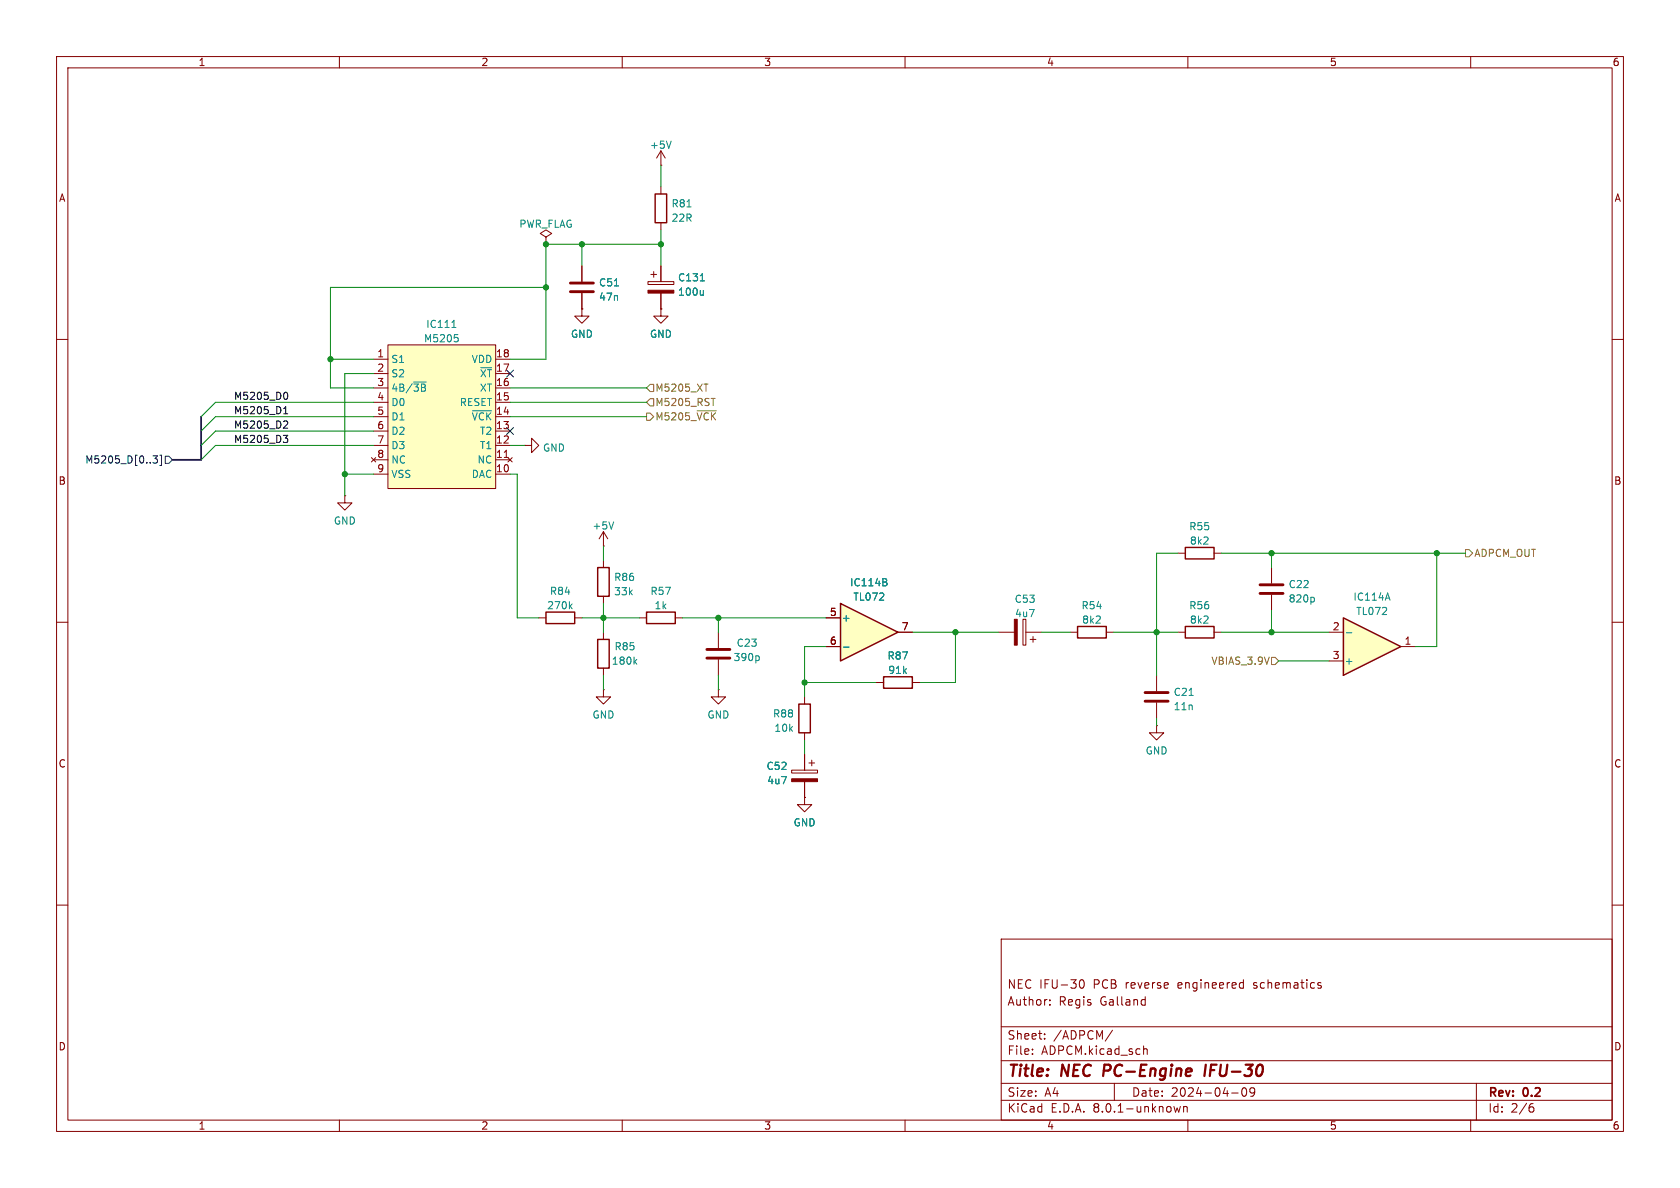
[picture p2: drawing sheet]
<svg xmlns="http://www.w3.org/2000/svg" width="297mm" height="210mm" viewBox="0 0 297 210" stroke-linecap="round" stroke-linejoin="round" font-family="sans-serif">
<g fill="none" stroke="#840000" stroke-width=".18">
<path d="M10 10h277v190h-277zM12 12h273v186h-273zM60 10v2M110 10v2M160 10v2M210 10v2M260 10v2M10 60h2M96.5 41.9l1-.6-1-.7-1 .7 1 .6v1.3M96.5 43.2h.1M285 60h2M61 87.6v1.3h1.2l-1.2 1.3-1.3-1.3h1.3"/>
<path d="M61 87.6h.1M106.7 96.5h.1M106.7 94l-.8 1.3M106.7 94v2.5M106.7 99.1v1.2M106.7 94l.7 1.3M10 110h2M95.2 109.2h1.3M101.6 109.2h1.3M106.7 105.4v1.3M127 111.8v2.8M127 116.6v2.8"/>
<path d="M285 110h2M127 121.9v1.3h-1.3l1.3 1.3 1.3-1.3h-1.3M127 121.9h.1M142.2 123.2v1.3M142.2 129.5v1.3M154.9 120.7h1.3M161.3 120.7h1.3M10 160h2M285 160h2M177 166h108v32h-108zM185.6 177.6v.1M185.6 176.8v.1"/>
<path d="M191 173.3l.2-.1a.81 .81 0 0 1 .6 .6 .81 .81 0 0 1-.3 .8l-.2 .1a.81 .81 0 0 1-.3-1.4zM202.3 176.7l.2 .1M202.5 176.2v1.5M202.5 177.6l-.2 .1M219.4 173.7l.4 .1M219.8 174.6l-.4 .1M219.8 173.2v1.5M233 174.1l.5 .2 .1 .1-.1 .2-.4 .1M233 173.8h.5M60 198v2M110 198v2M160 198v2"/>
<path d="M177 194.5h108M177 191.5h108M177 187.5h108M177 181.5h108M182.5 186.3v.1M182.5 185.5v.1M184.7 183.6v.1M184.7 182.8v.1M196.7 182.1l-1.3 2M197 191.5v3M202.2 184.9v1.5M202.2 185.5l.2-.1 .3 .1 .1 .9"/>
<path d="M207.5 195.6l.3 1 .3-.7 .3 .7 .3-1M209.2 195.6v1M209.2 195.7l.3-.1 .3 .1 .1 .9M210 198v2M217.7 193.2h1.2M219.7 192.4l.2-.1a.81 .81 0 0 1 .6 .6 .81 .81 0 0 1-.3 .8l-.2 .1a.81 .81 0 0 1-.3-1.4zM221.8 192.9l-.3 .3h-.3l-.2-.3 .1-.5 .4-.1 .2 .1a.99 .99 0 0 1-.3 1.4h-.3M260 198v2M261 191.5v6.5M270.6 195.7h.3l.3 .3-.1 .5-.5 .1M271 195.1l-.4 .1"/>
</g>
<path d="M195.3 188.2l-.3 2M213.2 188.2l-.3 2" fill="none" stroke="#840000" stroke-width=".4"/>
<path d="M96.5 108.2h5.1v2h-5.1zM105.7 100.3h2v5.1h-2zM156.2 119.6h5.1v2.1h-5.1zM141.2 124.5h2.1v5h-2.1z" fill="none" stroke="#840000" stroke-width=".25"/>
<path d="M108.5 92.3l-.4 1.2M100.8 107.1l.3 .5M101.1 106.8l-.4 .5M134 115.9l.2 .3v.3l-.2 .3" fill="none" stroke="#008484" stroke-width=".18"/>
<path d="M125 116.3h4M125 114.8h4" fill="none" stroke="#840000" stroke-width=".51"/>
<path d="M148.6 106.7l10.1 5.1-10.1 5z" fill="#ffffc2"/>
<path d="M114.3 108.2h5.1v2h-5.1zM148.6 106.7l10.1 5.1-10.1 5z" fill="none" stroke="#840000" stroke-width=".25"/>
<g fill="none" stroke="#840000" stroke-width=".18">
<path d="M102.9 54.6v1.3h1.2l-1.2 1.3-1.3-1.3h1.3M102.9 54.6h.1M102.9 47v2.8M102.9 51.8v2.8M114.6 49.8h4.5v.5h-4.5zM115.1 48.5h1M115.6 48v1M116.8 54.6v1.3h1.3l-1.3 1.3-1.2-1.3h1.2M116.8 54.6h.1M116.8 47v2.8M116.8 51.8v2.8M113 109.2h1.3"/>
<path d="M119.4 109.2h1.2M146 109.2h2.6M146 114.3h2.6M158.7 111.8h2.6M140 136.1h4.5v.6h-4.5zM142.2 133.4v2.7M142.2 138.2v2.8M143 134.9h1M143.5 134.4v1M142.2 141v1.2h-1.2l1.2 1.3 1.3-1.3h-1.3M142.2 141h.1"/>
</g>
<path d="M108.6 50.5h.7M123.8 49.7h.7M124.3 51.3v.9M124.3 52.1l-.1 .1M149.1 114.4h1M156.5 102.3l.3 .2-.3 .4 .3 .2v.3l-.2 .2" fill="none" stroke="#008484" stroke-width=".18"/>
<g fill="#840000" stroke="#840000" stroke-width=".18">
<path d="M140 137.7h4.5v.5h-4.5z"/>
<path d="M114.6 51.3h4.5v.5h-4.5z"/>
</g>
<path d="M100.8 50h4.1M100.8 51.6h4.1" fill="none" stroke="#840000" stroke-width=".51"/>
<path d="M68.6 61h19v25.4h-19z" fill="#ffffc2"/>
<g fill="none" stroke="#840000" stroke-width=".18">
<path d="M116.8 29.2h.1M116.8 26.7v2.5M116.8 33v1.3M116.8 39.4v1.2M116.8 26.7l-.7 1.2M116.8 26.7l.8 1.2M66 63.5h2.6M66 78.7h2.6M66 76.2h2.6M66 73.7h2.6M66 71.1h2.6M66 68.6h2.6"/>
<path d="M66 66h2.6M68.6 61h19v25.4h-19zM87.6 63.5h2.6M87.6 78.7h2.6M87.6 76.2h2.6M87.6 73.7h2.6M87.6 71.1h2.6M87.6 68.6h2.6M87.6 66h2.6M92.7 78.7h1.3v-1.2l1.2 1.2-1.2 1.3v-1.3M92.7 78.7h.1M65.7 80.9l.7 .8"/>
<path d="M66 83.8h2.6M66 81.3h2.6M66.4 80.9l-.7 .8M87.6 83.8h2.6M87.6 81.3h2.6M89.1 80.9h.8M89.8 80.9l.8 .8M90.6 80.9l-.8 .8M176.5 111.8h2.8M180.8 109.5h.6v4.5h-.6zM181.4 111.8h2.7M182.1 113h1"/>
<path d="M182.6 112.5v1"/>
</g>
<path d="M118.7 24.9l-.5 1.3M121.5 36.6h.7M79.9 57.9h.7M80.1 56.8l.2-.2v1.3M80.3 59.2h.6M80.8 59.6l.2 .3v.3l-.2 .2M83.5 72.6h3.4M85 65h1.9" fill="none" stroke="#008484" stroke-width=".18"/>
<path d="M115.8 34.3h2.1v5.1h-2.1z" fill="none" stroke="#840000" stroke-width=".25"/>
<path d="M179.3 109.5h.5v4.5h-.5z" fill="#840000" stroke="#840000" stroke-width=".18"/>
<path d="M237.5 109.2l10.1 5.1-10.1 5.1z" fill="#ffffc2"/>
<path d="M209.5 96.8h5.1v2h-5.1zM105.7 113h2v5.1h-2zM190.5 110.7h5.1v2.1h-5.1zM209.5 110.7h5.1v2.1h-5.1zM237.5 109.2l10.1 5.1-10.1 5.1z" fill="none" stroke="#840000" stroke-width=".25"/>
<g fill="none" stroke="#840000" stroke-width=".18">
<path d="M102.9 54.6h.1M102.9 47v2.8M102.9 51.8v2.8M116.8 54.6h.1M116.8 47v2.8M116.8 51.8v2.8M208.3 97.8h1.2M214.6 97.8h1.3M106.7 111.8v1.2M106.7 118.1v1.3M146 114.3h2.6M146 109.2h2.6"/>
<path d="M158.7 111.8h2.6M189.2 111.8h1.3M195.6 111.8h1.2M204.5 119.4v2.8M208.3 111.8h1.2M214.6 111.8h1.3M224.8 100.3v2.8M224.8 105.2v2.8M234.9 111.8h2.6M234.9 116.8h2.6M247.6 114.3h2.6M106.7 121.9v1.3h-1.3l1.3 1.3 1.2-1.3h-1.2"/>
<path d="M106.7 121.9h.1M142.2 133.4v2.7M142.2 138.2v2.8M154.9 120.7h1.3M161.3 120.7h1.3M204.5 128.3v1.2h-1.3l1.3 1.3 1.2-1.3h-1.2M204.5 128.3h.1M204.5 124.2v2.8M142.2 141h.1"/>
</g>
<path d="M108.6 50.5h.7M123.8 49.7h.7M124.3 51.3v.9M124.3 52.1l-.1 .1M112.2 116.9l.4 .5M112.6 116.6l-.5 .5M149.1 114.4h1M156.5 102.3l.3 .2-.3 .4 .3 .2v.3l-.2 .2M232.1 105.6l.3 .2v.4l-.3 .2M238 111.9h1M245.3 104.8l.4 1.3M210.2 122.9h.7" fill="none" stroke="#008484" stroke-width=".18"/>
<path d="M222.8 104.9h4M222.8 103.4h4M202.4 124h4.1M202.4 122.4h4.1" fill="none" stroke="#840000" stroke-width=".51"/>
<path d="M114.3 73h.6l.7 .7-.7 .6h-.6zM114.9 70.5h.7v1.3h-.7l-.6-.7zM114.9 67.9h.7v1.3h-.7l-.6-.6zM123.2 72.6h3.4M124.4 67.9h.8M125.7 70.4h.7M259.1 97.2h.6l.6 .6-.6 .6h-.6zM224.8 116.2h.6l.7 .6-.7 .7h-.6z" fill="none" stroke="#848400" stroke-width=".18"/>
<path d="M89.6 75.6l1.2 1.2M89.6 65.4l1.2 1.2M90.8 75.6l-1.2 1.2M90.8 65.4l-1.2 1.2M27 80.6h.8l-.4 .5 .4 .1v.5l-.2 .2-.6-.2M28.3 80.5h.3v1.8h-.3M29.2 80.6h.6l.7 .7-.7 .6h-.6z" fill="none" stroke="#000084" stroke-width=".18"/>
<path d="M50.1 77h.8l-.5 .4 .4 .2 .1 .4-.3 .2h-.3M50.1 73.1h.8M50.1 72.2l.4-.3v1.2M50.3 74.4l.4 .1 .2 .3-.8 .9h.8M50.4 69.3a.68 .68 0 0 1 .5 .7 .68 .68 0 0 1-.5 .6" fill="none" stroke="#000" stroke-width=".18"/>
<path d="M35.6 73.7v7.6h-5.1" fill="none" stroke="#000084" stroke-width=".3"/>
<g fill="none" stroke="#008400" stroke-width=".18">
<path d="M116.8 29.2v3.8M96.5 50.8h-38.1v17.8h7.6M102.9 43.2v3.8M116.8 40.6v6.4M116.8 43.2h-20.3v20.3h-6.3M58.4 63.5h7.6M66 73.7h-27.9l-2.5 2.5M66 71.1h-27.9l-2.5 2.6M66 66h-5v21.6M66 78.7h-27.9l-2.5 2.6M66 76.2h-27.9l-2.5 2.5M90.2 73.7h24.1"/>
<path d="M90.2 71.1h24.1M90.2 78.7h2.5M90.2 68.6h24.1M61 83.8h5M90.2 83.8h1.2v25.4h3.8M106.7 96.5v2.6M208.3 97.8h-3.8v21.6M215.9 97.8h43.2M224.8 97.8v2.5M254 97.8v16.5h-3.8M102.9 109.2h10.1M106.7 106.7v5.1"/>
<path d="M106.7 119.4v2.5M120.6 109.2h25.4M127 109.2v2.6M127 119.4v2.5M146 114.3h-3.8v8.9M161.3 111.8h15.2M168.9 111.8v8.9h-6.3M184.1 111.8h5.1M196.8 111.8h11.5M215.9 111.8h19M224.8 108v3.8M226.1 116.8h8.8"/>
<path d="M142.2 120.7h12.7M142.2 130.8v2.6M204.5 127v1.3"/>
</g>
<g fill="#008400" stroke="#008400" stroke-width=".18">
<circle cx="106.7" cy="109.2" r=".46"/>
<circle cx="168.9" cy="111.8" r=".46"/>
<circle cx="142.2" cy="120.7" r=".46"/>
<circle cx="127" cy="109.2" r=".46"/>
<circle cx="58.4" cy="63.5" r=".46"/>
<circle cx="61" cy="83.8" r=".46"/>
<circle cx="96.5" cy="43.2" r=".46"/>
<circle cx="102.9" cy="43.2" r=".46"/>
<circle cx="96.5" cy="50.8" r=".46"/>
<circle cx="116.8" cy="43.2" r=".46"/>
<circle cx="224.8" cy="97.8" r=".46"/>
<circle cx="204.5" cy="111.8" r=".46"/>
<circle cx="254" cy="97.8" r=".46"/>
<circle cx="224.8" cy="111.8" r=".46"/>
</g>
<g font-size="2.8" fill="#840000">
<text x="178" y="190.9">Title:</text>
<text x="187.7" y="190.9">NEC</text>
<text x="195.9" y="190.9">PC-Engine</text>
<text x="214.6" y="190.9">IFU-30</text>
</g>
<g font-size="2.1" fill="#840000">
<text x="178" y="178">Author:</text>
<text x="178" y="175">NEC IFU-30</text>
<text x="187.2" y="178">Regis</text>
<text x="193.3" y="175">PCB</text>
<text x="194.5" y="178">Galland</text>
<text x="199.1" y="175">reverse</text>
<text x="208.5" y="175">engineered</text>
<text x="222" y="175">schematics</text>
<text x="178" y="184">Sheet:</text>
<text x="186.2" y="184">/ADPCM/</text>
<text x="178" y="186.7">File:</text>
<text x="184.1" y="186.7">ADPCM.kicad_sch</text>
<text x="178" y="196.9">KiCad</text>
<text x="178" y="194.1">Size:</text>
<text x="184.7" y="194.1">A4</text>
<text x="185.7" y="196.9">E.D.A.</text>
<text x="193.3" y="196.9">8.0.1-unknown</text>
<text x="200" y="194.1">Date:</text>
<text x="207" y="194.1">2024-04-09</text>
<text x="263" y="194.3">Rev:</text>
<text x="263" y="196.9">Id:</text>
<text x="267.1" y="196.9">2/6</text>
<text x="269.4" y="194.3">0.2</text>
</g>
<g font-size="1.8" fill="#840000">
<text x="35" y="11.9">1</text>
<text x="85" y="11.9">2</text>
<text x="135" y="11.9">3</text>
<text x="185" y="11.9">4</text>
<text x="235" y="11.9">5</text>
<text x="285" y="11.9">6</text>
<text x="10.3" y="35.9">A</text>
<text x="285.3" y="35.9">A</text>
<text x="66.6" y="63.2">1</text>
<text x="66.6" y="65.8">2</text>
<text x="87.6" y="65.8">17</text>
<text x="87.6" y="63.2">18</text>
<text x="66.6" y="68.3">3</text>
<text x="66.6" y="70.9">4</text>
<text x="87.6" y="70.9">15</text>
<text x="87.6" y="68.3">16</text>
<text x="66.6" y="73.4">5</text>
<text x="66.6" y="75.9">6</text>
<text x="87.6" y="75.9">13</text>
<text x="87.6" y="73.4">14</text>
<text x="66.6" y="78.5">7</text>
<text x="66.6" y="81">8</text>
<text x="66.6" y="83.6">9</text>
<text x="87.6" y="83.6">10</text>
<text x="87.6" y="81">11</text>
<text x="87.6" y="78.5">12</text>
<text x="10.3" y="85.9">B</text>
<text x="285.3" y="85.9">B</text>
<text x="146.6" y="109">5</text>
<text x="159.3" y="111.5">7</text>
<text x="235.5" y="111.5">2</text>
<text x="146.6" y="114">6</text>
<text x="235.5" y="116.6">3</text>
<text x="248.2" y="114">1</text>
<text x="10.3" y="135.9">C</text>
<text x="285.3" y="135.9">C</text>
<text x="10.3" y="185.9">D</text>
<text x="285.3" y="185.9">D</text>
<text x="35" y="199.9">1</text>
<text x="85" y="199.9">2</text>
<text x="135" y="199.9">3</text>
<text x="185" y="199.9">4</text>
<text x="235" y="199.9">5</text>
<text x="285" y="199.9">6</text>
</g>
<g font-size="1.8" fill="#008484">
<text x="114.8" y="26.5">+5V</text>
<text x="91.7" y="40.5">PWR_FLAG</text>
<text x="118.6" y="36.9">R81</text>
<text x="118.6" y="39.4">22R</text>
<text x="105.8" y="50.8">C51</text>
<text x="105.8" y="53.4">47n</text>
<text x="119.8" y="49.9">C131</text>
<text x="119.8" y="52.5">100u</text>
<text x="75.3" y="58.2">IC111</text>
<text x="100.8" y="59.9">GND</text>
<text x="114.8" y="59.9">GND</text>
<text x="69.1" y="64.4">S1</text>
<text x="74.9" y="60.7">M5205</text>
<text x="83.3" y="64.4">VDD</text>
<text x="69.1" y="66.9">S2</text>
<text x="69.1" y="69.4">4B/~{3B}</text>
<text x="69.1" y="72">D0</text>
<text x="81.2" y="72">RESET</text>
<text x="84.7" y="69.4">XT</text>
<text x="84.7" y="66.9">~{XT}</text>
<text x="69.1" y="74.5">D1</text>
<text x="69.1" y="77.1">D2</text>
<text x="83.3" y="74.5">~{VCK}</text>
<text x="84.7" y="77.1">T2</text>
<text x="69.1" y="79.6">D3</text>
<text x="69.1" y="82.1">NC</text>
<text x="84.3" y="82.1">NC</text>
<text x="84.7" y="79.6">T1</text>
<text x="95.9" y="80">GND</text>
<text x="69.1" y="84.7">VSS</text>
<text x="83.3" y="84.7">DAC</text>
<text x="58.9" y="92.9">GND</text>
<text x="104.6" y="93.8">+5V</text>
<text x="210.1" y="93.9">R55</text>
<text x="210.3" y="96.5">8k2</text>
<text x="96.6" y="107.9">270k</text>
<text x="97.1" y="105.4">R84</text>
<text x="108.5" y="105.4">33k</text>
<text x="108.5" y="102.9">R86</text>
<text x="114.9" y="105.4">R57</text>
<text x="115.6" y="107.9">1k</text>
<text x="150.2" y="103.8">IC114B</text>
<text x="150.8" y="106.4">TL072</text>
<text x="179.3" y="106.8">C53</text>
<text x="191.1" y="107.9">R54</text>
<text x="210.1" y="107.9">R56</text>
<text x="227.7" y="106.7">820p</text>
<text x="227.7" y="104.2">C22</text>
<text x="239.2" y="106.4">IC114A</text>
<text x="148.7" y="110.1">+</text>
<text x="179.3" y="109.3">4u7</text>
<text x="191.2" y="110.4">8k2</text>
<text x="210.3" y="110.4">8k2</text>
<text x="239.7" y="108.9">TL072</text>
<text x="108.1" y="117.7">180k</text>
<text x="108.5" y="115.2">R85</text>
<text x="129.6" y="117.1">390p</text>
<text x="130.1" y="114.5">C23</text>
<text x="156.8" y="116.8">R87</text>
<text x="156.9" y="119.3">91k</text>
<text x="237.6" y="117.7">+</text>
<text x="207.4" y="123.2">C21</text>
<text x="207.4" y="125.8">11n</text>
<text x="104.6" y="127.2">GND</text>
<text x="125" y="127.2">GND</text>
<text x="136.6" y="127">R88</text>
<text x="136.8" y="129.6">10k</text>
<text x="135.4" y="136.3">C52</text>
<text x="202.4" y="133.6">GND</text>
<text x="135.5" y="138.8">4u7</text>
<text x="140.2" y="146.3">GND</text>
</g>
<g font-size="1.8">
<text x="41.3" y="70.8">M5205_D0</text>
<text x="41.3" y="73.3">M5205_D1</text>
<text x="41.3" y="75.9">M5205_D2</text>
<text x="41.3" y="78.4">M5205_D3</text>
</g>
<g font-size="1.8" fill="#848400">
<text x="115.8" y="72">M5205_RST</text>
<text x="115.8" y="69.4">M5205_XT</text>
<text x="115.8" y="74.5">M5205_~{VCK}</text>
<text x="260.5" y="98.7">ADPCM_OUT</text>
<text x="214.1" y="117.7">VBIAS_3.9V</text>
</g>
<text font-size="1.8" fill="#000084" x="15" y="82.1">M5205_D[0..3]</text>
</svg>
